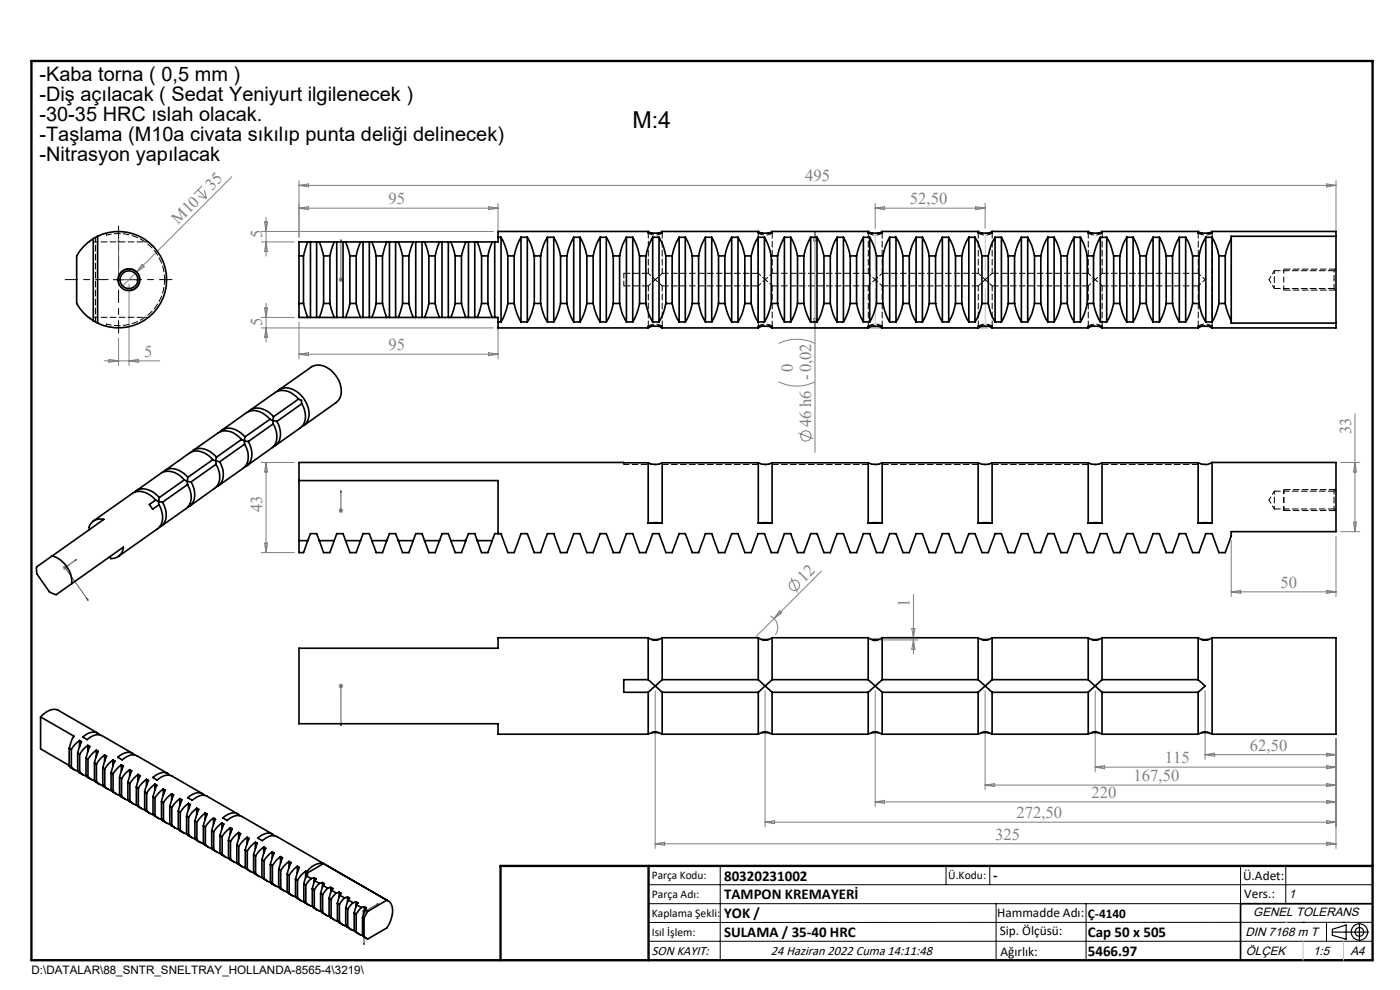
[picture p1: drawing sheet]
<svg xmlns="http://www.w3.org/2000/svg" width="297mm" height="210mm" viewBox="0 0 297 210" stroke-linecap="round" stroke-linejoin="round" font-family="sans-serif">
<g fill="none" stroke="#808080" stroke-width=".21">
<path d="M42.9 39.4l-1.8 1.8M49.2 37.5l-20.3 20.2M63.4 38.3v12M63.4 39.3l2-.3v.6zM63.4 39.3h220M281.4 39l2 .3-2 .3zM283.4 38.3v10.8M24.6 59.3h1M24.8 59l.7 .7M25.2 58.8v1M25.5 59l-.7 .7M28.9 57.7l-3.1 3.2"/>
<path d="M30.1 56.1l.5 .5-1.7 1.1zM42 40.3l1.8 1.7M42.1 41.7l1.7 .3M43.4 40.3l.4 1.7M55.4 49.1h49.3M55.4 51.3h7M56.1 47.1h.7l-.4 2zM56.4 46.1v8.2M56.4 51.3l.4 2h-.7zM63.4 44.2h42.3M63.4 44.2l2-.4v.7zM71.8 59.3h1"/>
<path d="M72 59l.7 .7M72.3 58.8v1M72.7 59l-.7 .7M103.6 43.8l2.1 .4-2.1 .3zM105.7 43.1v6.2M172.9 49.1v46.9M172.9 49.1l.3 2h-.6zM185.7 43.1v5.4M185.7 44.2h23.3M185.7 44.2l1.9-.4v.7zM207 43.8l2 .4-2 .3zM209 43.1v5.4"/>
<path d="M22.2 76.5h11.7M23.1 76.2l2.1 .3-2.1 .4zM25.2 71.7v5.8M27.4 60.3v17.2M27.4 76.5l2-.3v.7zM55.4 69.6h49.3M55.4 67.3h7M56.1 65.3h.7l-.4 2zM56.4 64.3v8.3M56.4 69.6l.4 1.9h-.7zM63.4 68.3v7.8M63.4 75.1h42.3"/>
<path d="M63.4 75.1l2-.3v.7zM103.6 74.8l2.1 .3-2.1 .4zM105.7 69.3v6.8M165.2 72.9a8.6 8.6 0 0 1 7.7 0M171.9 69.6h37.6M172.6 67.5h.6l-.3 2.1zM55.4 98.1h7M56.4 98.1l.4 2h-.7zM56.4 98.1v19.1M165.2 81a8.6 8.6 0 0 0 7.7 0M169.4 91.9l3.1 1.2M284.4 98.1h4"/>
<path d="M287.4 87.7v25.1M287.4 98.1l.4 2h-.7zM13.8 119.9v1M55.4 117.2h7M56.1 115.2h.7l-.4 2zM71.8 108.3h1M72 108l.7 .7M72.3 107.8v1M72.7 108l-.7 .7M261.2 114.7v11.8M283.4 113.8v12.7M284.4 112.8h4"/>
<path d="M287.1 110.8h.7l-.4 2zM13.3 120.4h1M13.4 120l.7 .7M14.1 120l-.7 .7M163.4 130.7a2.71 2.71 0 0 1 1.1 3.9M165.4 129.5l.4 .5-1.6 1.2zM167.9 122.6l1.3 3.1M174.3 121.1l-13.9 13.9M186.7 135.7h8.1M193.4 133.3h.7l-.3 2zM193.8 126.1v12.6M193.8 135.7l.3 2.1h-.7z"/>
<path d="M261.2 125.5h22.2M261.2 125.5l2-.3v.7zM281.4 125.2l2 .3-2 .4zM71.8 145.5h1M72 145.2l.7 .7M72.3 145v1M72.7 145.2l-.7 .7M139 146.5v33.5M162.3 146.5v28.9M185.7 146.5v24.6M209 146.5v21M232.3 146.5v17.3"/>
<path d="M255.7 146.5v14.6M281.4 159.8l2 .3-2 .3zM283.4 156.7v23.3M139 179h144.4M139 179l2-.4v.7zM162.3 174.4h121.1M162.3 174.4l2-.3v.6zM185.7 170.1l1.9-.3v.6zM185.7 170.1h97.7M209 166.5h74.4M209 166.5l2-.3v.7zM232.3 162.7h51.1"/>
<path d="M232.3 162.7l2-.3v.7zM255.7 160.1h27.7M255.7 160.1l2-.3v.6zM281.4 162.4l2 .3-2 .4zM281.4 166.2l2 .3-2 .4zM281.4 169.8l2 .3-2 .3zM281.4 174.1l2 .3-2 .3zM281.4 178.6l2 .4-2 .3zM76.7 193.4h1M76.9 193.1l.7 .7M77.2 192.9v1M77.6 193.1l-.7 .7"/>
<circle cx="170.9" cy="92.5" r="1.1"/>
<circle cx="168.5" cy="124.1" r="1.1"/>
</g>
<g fill="none" stroke="#000" stroke-width=".21">
<path d="M24 59.3h2.2M25.2 58.2v2.2M25.2 59.9a2.23 2.23 0 0 1 2-2.8 2.23 2.23 0 0 1 2.4 2.5 2.23 2.23 0 0 1-2.8 1.9M137.6 187.7h153.6M137.6 191.7h153.6M137.6 199.7h153.6M152.8 183.7v20M200.7 183.7v4M210 183.7v4M211.3 191.7v12M230.4 191.7v12M263.2 183.7v20"/>
<path d="M272.8 183.7v8M276.4 195.6h.1M281.4 195.6v4.1M285 195.6h.1M291.2 195.6l-153.6 .1"/>
</g>
<path d="M272.3 61.5v-4.4M272.3 108.3v-4.4" fill="none" stroke="#000" stroke-width=".21" stroke-dasharray="1.3 .6" stroke-dashoffset=".3" stroke-linecap="butt"/>
<path d="M272.3 108.3v-4.4" fill="none" stroke="#000" stroke-width=".25" stroke-dasharray="1.3 .6" stroke-dashoffset=".3" stroke-linecap="butt"/>
<g fill="none" stroke="#000" stroke-width=".25">
<path d="M282.6 197.7h7.8M282.6 197.1l3-.9v3l-3-.8zM288.4 195.8v3.8M106.2 203.7h185"/>
<circle cx="288.4" cy="197.7" r="1.74"/>
<circle cx="288.4" cy="197.7" r=".93"/>
</g>
<path d="M185.2 135.7h1M185.3 135.4l.7 .7M185.7 135.2v1M186 135.4l-.7 .7M272.8 195.6h.1" fill="none" stroke="#c0c0c0" stroke-width=".25"/>
<g fill="none" stroke="#00f" stroke-width=".21">
<path d="M25.2 50.9l.1 .4h-.3zM25.2 50.9v8.4h4.2M29 59.2l.4 .1-.4 .1zM72.3 59.2v.2zM72.3 50.9v.4v-.4M72.3 59.3h.1M72.3 50.9v8.4M15.9 118.8l.4-.1-.2 .2zM16.3 118.7l-2.5 1.7 4.9 6.9M72.3 104.1v.4v-.4M72.3 108.2v.2zM72.3 108.3h.1"/>
<path d="M72.3 104.1v4.2M18.4 127h.1l.2 .3zM72.3 145.4v.2zM72.3 154v-.4v.4M72.3 145.5h.1M72.3 145.5v8.5M79.9 191.8l.3-.1-.3 .3zM80.2 191.7l-3 1.7v7M77.2 200.1l.1-.1-.1 .4z"/>
</g>
<path d="M22.9 59.3h-9.1M25.2 57.1v-9.1M27.4 59.3h9.1M25.2 61.5v9.1" fill="none" stroke="#000" stroke-width=".21" stroke-dasharray="15.2 1.3 1.3 1.3" stroke-dashoffset="12.6"/>
<path d="M283.3 57.1h-11M272.3 61.5h11M272.3 108.3h11M283.3 103.9h-11" fill="none" stroke="#000" stroke-width=".21" stroke-dasharray="1.3 .6" stroke-dashoffset="-.1"/>
<path d="M272.3 61.5h.1M272.3 108.3h.1" fill="none" stroke="#000" stroke-width=".21" stroke-dasharray="1.3 .6"/>
<path d="M272.3 108.3h.1" fill="none" stroke="#000" stroke-width=".25" stroke-dasharray="1.3 .6"/>
<path d="M291.2 191.7h-28v12" fill="none" stroke="#000" stroke-width=".35"/>
<path d="M6.7 12.9h284.5v190.8h-284.5zM137.6 183.7v20M291.2 183.7h-185v20" fill="none" stroke="#000" stroke-width=".5"/>
<path d="M185.7 49.4v19.8M209 49.4v19.8" fill="none" stroke="#c0c0c0" stroke-width=".21" stroke-dasharray="15.2 1.3 1.3 1.3" stroke-dashoffset="7.3"/>
<path d="M276.4 199.7v4M285 199.7v4" fill="none" stroke="#c0c0c0" stroke-width=".21"/>
<g fill="#00f">
<path d="M72.3 59.2v.2zM72.3 50.9v.4z"/>
<path d="M72.3 104.1v.4zM72.3 108.2v.2zM79.9 191.8v.2l.3-.3zM77.2 200.1v.3l.1-.4zM15.9 118.8l.2 .1 .2-.2zM18.4 127l.3 .3-.2-.3zM72.3 145.4v.2zM72.3 153.6v.4z"/>
<path d="M29 59.2l.4 .1-.4 .1zM25.2 50.9l.1 .4h-.3z"/>
</g>
<g fill="none" stroke="#000" stroke-width=".35">
<path d="M19.8 50.6a10.1 10.1 0 0 0-3.5 3.7v10.1a10.1 10.1 0 0 0 3.5 3.6M19.8 50.6v17.4M20.7 50.1a10.2 10.2 0 0 1 14.6 9.2 10.2 10.2 0 0 1-14.6 9.2M20.7 50.1l-.9 .5M20.7 50.1v18.4M63.4 54.3h1M63.4 54.3v10.1M64.4 54.3v10.1M65.3 51.3l-.9 3M65.9 51.3v16M67.2 51.3v16M67.7 51.3l1 3"/>
<path d="M68.7 54.3h1.3M68.7 54.3v10.1M70 54.3v10.1M70.9 51.3l-.9 3M71.4 51.3v16M72.8 51.3v16M73.3 51.3l.9 3M74.2 54.3v10.1M74.2 54.3h1.4M75.6 54.3v10.1M76.5 51.3l-.9 3M77 51.3v16"/>
<path d="M78.4 51.3v16M78.9 51.3l.9 3M79.8 54.3h1.3M79.8 54.3v10.1M81.1 54.3v10.1M82.1 51.3l-1 3M82.6 51.3v16M83.9 51.3v16M84.5 51.3l.9 3M85.4 54.3h1.3M85.4 54.3v10.1M86.7 54.3v10.1"/>
<path d="M87.7 51.3l-1 3M88.2 51.3v16M89.5 51.3v16M90.1 51.3l.9 3M91 54.3h1.3M91 54.3v10.1M92.3 54.3v10.1M93.2 51.3l-.9 3M93.8 51.3v16M95.1 51.3v16M95.6 51.3l1 3M96.6 54.3h1.3"/>
<path d="M96.6 54.3v10.1M97.9 54.3v10.1M98.8 51.3l-.9 3M99.4 51.3v16M100.7 51.3v16M101.2 51.3l1 3M102.2 54.3h1.3M102.2 54.3v10.1M103.5 54.3v10.1M104.4 51.3l-.9 3M105 51.3v16M105.7 50.3v1h-42.3v3"/>
<path d="M105.7 50.3h.6M106.3 50.3a12.2 12.2 0 0 1 1.4 4M106.3 50.3v18M107.7 54.3h1.4M107.7 54.3v10.1M109.1 54.3v10.1M110.5 50.3a12.2 12.2 0 0 0-1.4 4M110.5 50.3h1.4M110.5 50.3v18M111.9 50.3a11.2 11.2 0 0 1 1.4 4M111.9 50.3v18M113.3 54.3h1.4"/>
<path d="M113.3 54.3v10.1M114.7 54.3v10.1M116.1 50.3a10.4 10.4 0 0 0-1.4 4M116.1 50.3h1.4M116.1 50.3v18M117.5 50.3a12.2 12.2 0 0 1 1.4 4M117.5 50.3v18M118.9 54.3h1.4M118.9 54.3v10.1M120.3 54.3v10.1M121.7 50.3a12.2 12.2 0 0 0-1.4 4M121.7 50.3h1.3"/>
<path d="M121.7 50.3v18M123 50.3a12.2 12.2 0 0 1 1.5 4M123 50.3v18M124.5 54.3h1.3M124.5 54.3v10.1M125.8 54.3v10.1M127.3 50.3a11.2 11.2 0 0 0-1.5 4M127.3 50.3h1.3M127.3 50.3v18M128.6 50.3a11.2 11.2 0 0 1 1.5 4M128.6 50.3v18M130.1 54.3h1.3"/>
<path d="M130.1 54.3v10.1M131.4 54.3v10.1M132.9 50.3a10.4 10.4 0 0 0-1.5 4M132.9 50.3h1.3M132.9 50.3v18M134.2 50.3a12.2 12.2 0 0 1 1.5 4M134.2 50.3v18M135.7 54.3h1.3M135.7 54.3v10.1M137 54.3v10.1M137.5 49.1l.8 .4M137.5 49.1h-31.8v1.2"/>
<path d="M137.5 49.1v.4h3v-.4M138.5 50.3a12.2 12.2 0 0 0-1.5 4M138.5 50.3h1.3M138.5 50.3v18M139.8 50.3a10.4 10.4 0 0 1 1.5 4M139.8 50.3v18M140.5 49.1l-.8 .4M140.5 49.1h20.4M141.3 54.3h1.3M141.3 54.3v10.1M142.6 54.3v10.1M144.1 50.3a11.2 11.2 0 0 0-1.5 4"/>
<path d="M144.1 50.3h1.3M144.1 50.3v18M145.4 50.3a11.2 11.2 0 0 1 1.5 4M145.4 50.3v18M146.9 54.3h1.3M146.9 54.3v10.1M148.2 54.3v10.1M149.6 50.3a10.4 10.4 0 0 0-1.4 4M149.6 50.3h1.4M149.6 50.3v18M151 50.3a12.2 12.2 0 0 1 1.4 4M151 50.3v18"/>
<path d="M152.4 54.3h1.4M152.4 54.3v10.1M153.8 54.3v10.1M155.2 50.3a12.2 12.2 0 0 0-1.4 4M155.2 50.3h1.4M155.2 50.3v18M156.6 50.3a10.4 10.4 0 0 1 1.4 4M156.6 50.3v18M158 54.3h1.3M158 54.3v10.1M159.3 54.3v10.1M160.8 50.3a11.2 11.2 0 0 0-1.5 4"/>
<path d="M160.8 50.3h1.4M160.8 50.3v18M160.9 49.1l.7 .4M160.9 49.1v.4h2.9v-.4M162.2 50.3a12.2 12.2 0 0 1 1.4 4M162.2 50.3v18M163.6 54.3h1.4M163.6 54.3v10.1M163.8 49.1l-.8 .4M163.8 49.1h20.4M165 54.3v10.1M166.4 50.3a12.2 12.2 0 0 0-1.4 4"/>
<path d="M166.4 50.3h1.3M166.4 50.3v18M167.7 50.3a12.2 12.2 0 0 1 1.5 4M167.7 50.3v18M169.2 54.3h1.3M169.2 54.3v10.1M170.5 54.3v10.1M172 50.3a12.2 12.2 0 0 0-1.5 4M172 50.3h1.3M172 50.3v18M173.3 50.3a11.2 11.2 0 0 1 1.5 4M173.3 50.3v18"/>
<path d="M174.8 54.3h1.3M174.8 54.3v10.1M176.1 54.3v10.1M177.6 50.3a10.4 10.4 0 0 0-1.5 4M177.6 50.3h1.3M177.6 50.3v18M178.9 50.3a12.2 12.2 0 0 1 1.5 4M178.9 50.3v18M180.4 54.3h1.3M180.4 54.3v10.1M181.7 54.3v10.1M183.2 50.3a12.2 12.2 0 0 0-1.5 4"/>
<path d="M183.2 50.3h1.3M183.2 50.3v18M184.2 49.1l.8 .4M184.2 49.1v.4h2.9v-.4M184.5 50.3a12.2 12.2 0 0 1 1.4 4M184.5 50.3v18M185.9 54.3h1.4M185.9 54.3v10.1M187.1 49.1l-.8 .4M187.1 49.1h20.4M187.3 54.3v10.1M188.7 50.3a12.2 12.2 0 0 0-1.4 4"/>
<path d="M188.7 50.3h1.4M188.7 50.3v18M190.1 50.3a11.2 11.2 0 0 1 1.5 4M190.1 50.3v18M191.6 54.3h1.3M191.6 54.3v10.1M192.9 54.3v10.1M194.3 50.3a10.4 10.4 0 0 0-1.4 4M194.3 50.3h1.4M194.3 50.3v18M195.7 50.3a12.2 12.2 0 0 1 1.4 4M195.7 50.3v18"/>
<path d="M197.1 54.3h1.4M197.1 54.3v10.1M198.5 54.3v10.1M199.9 50.3a12.2 12.2 0 0 0-1.4 4M199.9 50.3h1.4M199.9 50.3v18M201.3 50.3a10.4 10.4 0 0 1 1.4 4M201.3 50.3v18M202.7 54.3h1.3M202.7 54.3v10.1M204 54.3v10.1M205.5 50.3a11.2 11.2 0 0 0-1.5 4"/>
<path d="M205.5 50.3h1.3M205.5 50.3v18M206.8 50.3a11.2 11.2 0 0 1 1.5 4M206.8 50.3v18M207.5 49.1l.8 .4M207.5 49.1v.4h3v-.4M208.3 54.3h1.4M208.3 54.3v10.1M209.7 54.3v10.1M210.5 49.1l-.8 .4M210.5 49.1h20.4M211.1 50.3a10.4 10.4 0 0 0-1.4 4"/>
<path d="M211.1 50.3h1.3M211.1 50.3v18M212.4 50.3a12.2 12.2 0 0 1 1.5 4M212.4 50.3v18M213.9 54.3h1.3M213.9 54.3v10.1M215.2 54.3v10.1M216.7 50.3a12.2 12.2 0 0 0-1.5 4M216.7 50.3h1.3M216.7 50.3v18M218 50.3a10.4 10.4 0 0 1 1.5 4M218 50.3v18"/>
<path d="M219.5 54.3h1.3M219.5 54.3v10.1M220.8 54.3v10.1M222.3 50.3a11.2 11.2 0 0 0-1.5 4M222.3 50.3h1.3M222.3 50.3v18M223.6 50.3a12.2 12.2 0 0 1 1.5 4M223.6 50.3v18M225.1 54.3h1.3M225.1 54.3v10.1M226.4 54.3v10.1M227.9 50.3a12.2 12.2 0 0 0-1.5 4"/>
<path d="M227.9 50.3h1.3M227.9 50.3v18M229.2 50.3a12.2 12.2 0 0 1 1.4 4M229.2 50.3v18M230.6 54.3h1.4M230.6 54.3v10.1M230.9 49.1l.7 .4M230.9 49.1v.4h2.9v-.4M232 54.3v10.1M233.4 50.3a12.2 12.2 0 0 0-1.4 4M233.4 50.3h1.4M233.4 50.3v18"/>
<path d="M233.8 49.1l-.8 .4M233.8 49.1h20.4M234.8 50.3a11.2 11.2 0 0 1 1.5 4M234.8 50.3v18M236.3 54.3h1.3M236.3 54.3v10.1M237.6 54.3v10.1M239 50.3a11.2 11.2 0 0 0-1.4 4M239 50.3h1.4M239 50.3v18M240.4 50.3a12.2 12.2 0 0 1 1.4 4M240.4 50.3v18"/>
<path d="M241.8 54.3h1.4M241.8 54.3v10.1M243.2 54.3v10.1M244.6 50.3a12.2 12.2 0 0 0-1.4 4M244.6 50.3h1.4M244.6 50.3v18M246 50.3a12.2 12.2 0 0 1 1.4 4M246 50.3v18M247.4 54.3h1.3M247.4 54.3v10.1M248.7 54.3v10.1M250.2 50.3a12.2 12.2 0 0 0-1.5 4"/>
<path d="M250.2 50.3h1.3M250.2 50.3v18M251.5 50.3a11.2 11.2 0 0 1 1.5 4M251.5 50.3v18M253 54.3h1.4M253 54.3v10.1M254.2 49.1l.8 .4M254.2 49.1v.4h2.9v-.4M254.4 54.3v10.1M255.8 50.3a10.4 10.4 0 0 0-1.4 4M255.8 50.3h1.3M255.8 50.3v18"/>
<path d="M257.1 49.1l-.7 .4M257.1 49.1h26.3v1M257.1 50.3a12.2 12.2 0 0 1 1.5 4M257.1 50.3v18M258.6 54.3h1.3M258.6 54.3v10.1M259.9 54.3v10.1M261.2 50.6l-.7 1.6-.6 2.1M261.2 50.6v17.4M283.4 50.1h-22.2v.5M283.4 50.1v18.4M19.8 68l.9 .5"/>
<path d="M63.4 64.4v2.9h42.3v1M63.4 64.4h1M64.4 64.4l.9 2.9M68.7 64.4l-1 2.9M68.7 64.4h1.3M70 64.4l.9 2.9M74.2 64.4l-.9 2.9M74.2 64.4h1.4M75.6 64.4l.9 2.9M79.8 64.4l-.9 2.9M79.8 64.4h1.3M81.1 64.4l1 2.9"/>
<path d="M85.4 64.4l-.9 2.9M85.4 64.4h1.3M86.7 64.4l1 2.9M91 64.4l-.9 2.9M91 64.4h1.3M92.3 64.4l.9 2.9M96.6 64.4l-1 2.9M96.6 64.4h1.3M97.9 64.4l.9 2.9M102.2 64.4l-1 2.9M102.2 64.4h1.3M103.5 64.4l.9 2.9"/>
<path d="M105.7 68.3v1.3h31.8M105.7 68.3h.6M107.7 64.4a11.6 11.6 0 0 1-1.4 3.9M107.7 64.4h1.4M109.1 64.4a11.6 11.6 0 0 0 1.4 3.9M110.5 68.3h1.4M113.3 64.4a10.6 10.6 0 0 1-1.4 3.9M113.3 64.4h1.4M114.7 64.4a9.9 9.9 0 0 0 1.4 3.9M116.1 68.3h1.4M118.9 64.4a11.6 11.6 0 0 1-1.4 3.9M118.9 64.4h1.4"/>
<path d="M120.3 64.4a11.6 11.6 0 0 0 1.4 3.9M121.7 68.3h1.3M124.5 64.4a11.6 11.6 0 0 1-1.5 3.9M124.5 64.4h1.3M125.8 64.4a10.6 10.6 0 0 0 1.5 3.9M127.3 68.3h1.3M130.1 64.4a10.6 10.6 0 0 1-1.5 3.9M130.1 64.4h1.3M131.4 64.4a9.9 9.9 0 0 0 1.5 3.9M132.9 68.3h1.3M135.7 64.4a11.6 11.6 0 0 1-1.5 3.9M135.7 64.4h1.3"/>
<path d="M137 64.4a11.6 11.6 0 0 0 1.5 3.9M137.5 69.6v-.4h3v.4M138.3 69.2l-.8 .4M138.5 68.3h1.3M139.7 69.2l.8 .4M140.5 69.6h20.4M141.3 64.4a9.9 9.9 0 0 1-1.5 3.9M141.3 64.4h1.3M142.6 64.4a10.6 10.6 0 0 0 1.5 3.9M144.1 68.3h1.3M146.9 64.4a10.6 10.6 0 0 1-1.5 3.9M146.9 64.4h1.3"/>
<path d="M148.2 64.4a9.9 9.9 0 0 0 1.4 3.9M149.6 68.3h1.4M152.4 64.4a11.6 11.6 0 0 1-1.4 3.9M152.4 64.4h1.4M153.8 64.4a11.6 11.6 0 0 0 1.4 3.9M155.2 68.3h1.4M158 64.4a9.9 9.9 0 0 1-1.4 3.9M158 64.4h1.3M159.3 64.4a10.6 10.6 0 0 0 1.5 3.9M160.8 68.3h1.4M160.9 69.6v-.4h2.9v.4M161.6 69.2l-.7 .4"/>
<path d="M163 69.2l.8 .4M163.6 64.4a11.6 11.6 0 0 1-1.4 3.9M163.6 64.4h1.4M163.8 69.6h20.4M165 64.4a11.6 11.6 0 0 0 1.4 3.9M166.4 68.3h1.3M169.2 64.4a11.6 11.6 0 0 1-1.5 3.9M169.2 64.4h1.3M170.5 64.4a11.6 11.6 0 0 0 1.5 3.9M172 68.3h1.3M174.8 64.4a10.6 10.6 0 0 1-1.5 3.9M174.8 64.4h1.3"/>
<path d="M176.1 64.4a9.9 9.9 0 0 0 1.5 3.9M177.6 68.3h1.3M180.4 64.4a11.6 11.6 0 0 1-1.5 3.9M180.4 64.4h1.3M181.7 64.4a11.6 11.6 0 0 0 1.5 3.9M183.2 68.3h1.3M184.2 69.6v-.4h2.9v.4M185 69.2l-.8 .4M185.9 64.4a11.6 11.6 0 0 1-1.4 3.9M185.9 64.4h1.4M186.3 69.2l.8 .4M187.1 69.6h20.4"/>
<path d="M187.3 64.4a11.6 11.6 0 0 0 1.4 3.9M188.7 68.3h1.4M191.6 64.4a10.6 10.6 0 0 1-1.5 3.9M191.6 64.4h1.3M192.9 64.4a9.9 9.9 0 0 0 1.4 3.9M194.3 68.3h1.4M197.1 64.4a11.6 11.6 0 0 1-1.4 3.9M197.1 64.4h1.4M198.5 64.4a11.6 11.6 0 0 0 1.4 3.9M199.9 68.3h1.4M202.7 64.4a9.9 9.9 0 0 1-1.4 3.9M202.7 64.4h1.3"/>
<path d="M204 64.4a10.6 10.6 0 0 0 1.5 3.9M205.5 68.3h1.3M207.5 69.6v-.4h3v.4M208.3 69.2l-.8 .4M208.3 64.4a10.6 10.6 0 0 1-1.5 3.9M208.3 64.4h1.4M209.7 64.4a9.9 9.9 0 0 0 1.4 3.9M209.7 69.2l.8 .4M210.5 69.6h20.4M211.1 68.3h1.3M213.9 64.4a11.6 11.6 0 0 1-1.5 3.9M213.9 64.4h1.3"/>
<path d="M215.2 64.4a11.6 11.6 0 0 0 1.5 3.9M216.7 68.3h1.3M219.5 64.4a9.9 9.9 0 0 1-1.5 3.9M219.5 64.4h1.3M220.8 64.4a10.6 10.6 0 0 0 1.5 3.9M222.3 68.3h1.3M225.1 64.4a11.6 11.6 0 0 1-1.5 3.9M225.1 64.4h1.3M226.4 64.4a11.6 11.6 0 0 0 1.5 3.9M227.9 68.3h1.3M230.6 64.4a11.6 11.6 0 0 1-1.4 3.9M230.6 64.4h1.4"/>
<path d="M230.9 69.6v-.4h2.9v.4M231.6 69.2l-.7 .4M232 64.4a11.6 11.6 0 0 0 1.4 3.9M233 69.2l.8 .4M233.4 68.3h1.4M233.8 69.6h20.4M236.3 64.4a10.6 10.6 0 0 1-1.5 3.9M236.3 64.4h1.3M237.6 64.4a10.6 10.6 0 0 0 1.4 3.9M239 68.3h1.4M241.8 64.4a11.6 11.6 0 0 1-1.4 3.9M241.8 64.4h1.4"/>
<path d="M243.2 64.4a11.6 11.6 0 0 0 1.4 3.9M244.6 68.3h1.4M247.4 64.4a11.6 11.6 0 0 1-1.4 3.9M247.4 64.4h1.3M248.7 64.4a11.6 11.6 0 0 0 1.5 3.9M250.2 68.3h1.3M253 64.4a10.6 10.6 0 0 1-1.5 3.9M253 64.4h1.4M254.2 69.6v-.4h2.9v.4M254.4 64.4a9.9 9.9 0 0 0 1.4 3.9M255 69.2l-.8 .4M255.8 68.3h1.3"/>
<path d="M256.4 69.2l.7 .4M258.6 64.4a11.6 11.6 0 0 1-1.5 3.9M258.6 64.4h1.3M259.9 64.4l.6 2 .7 1.6M261.2 68v.5h22.2M283.4 68.5v1.1h-26.3M40.6 95.9a3.2 3.2 0 0 1 4.4 .3l.9 .8M45.2 97.5a4 4 0 0 0-5-1.4l-5.3 3.8M45.2 97.5l.6 .3M45.2 97.5l-5.3 3.7M45.8 97.8v.7M45.8 97.8l.8 .2"/>
<path d="M45.8 98.5a3.9 3.9 0 0 1-.3 5.1l-5.3 3.8M45.8 98.5l-5.3 3.7M45.9 97l-.1 .8M46.6 98a4 4 0 0 1-.3 5.1l-.4 .2M46.7 91.6a3 3 0 0 1 4-.1l1.3 1.2M51.2 93.2a3.9 3.9 0 0 0-4.9-1.4l-5.3 3.8M51.2 93.2l.7 .3M51.2 93.2l-5.3 3.8M51.9 93.5v.7M51.9 93.5l.8 .2M51.9 94.2a4 4 0 0 1-.3 5.1l-5.3 3.8M51.9 94.2l-5.3 3.8"/>
<path d="M52 92.7l-.1 .8M52.7 93.7a4 4 0 0 1-.3 5.1l-.5 .2M52.7 87.3a3.1 3.1 0 0 1 4-.1l1.3 1.2M57.3 88.9a4 4 0 0 0-5-1.4l-5.3 3.8M57.3 88.9l.6 .3M57.3 88.9l-5.3 3.8M57.9 89.2l.1 .7M57.9 89.2l.8 .2M58 89.9a3.9 3.9 0 0 1-.4 5.1l-5.2 3.8M58 89.9l-5.3 3.8M58 88.4l-.1 .8M58.7 89.4a4 4 0 0 1-.3 5.1l-.4 .2"/>
<path d="M58.8 83a3.6 3.6 0 0 1 5.1 .9 4.9 4.9 0 0 1 1.1 5.8l-.9 .7M59.2 82.7l6.8-4.8a3.6 3.6 0 0 1 4.6 1 5.2 5.2 0 0 1 1.4 5.7l-.7 .8-6.8 4.8M63.3 84.7a3.9 3.9 0 0 0-4.9-1.5l-5.3 3.8M63.3 84.7l.7 .2v.7M63.3 84.7l-5.3 3.7M64 85.6a4 4 0 0 1-.3 5.2l-5.3 3.7M64 85.6l-5.3 3.8M137.5 98.2v12.8M137.5 98.2a3.3 3.3 0 0 0 3 0M137.5 98.2l-74.1-.1v3.8M140.5 98.2v12.8M140.5 98.2h20.4"/>
<path d="M160.9 98.2v12.8M160.9 98.2a3.2 3.2 0 0 0 2.9 0M163.8 98.2v12.8M163.8 98.2h20.4M184.2 98.2v12.8M184.2 98.2a3.3 3.3 0 0 0 2.9 0M187.1 98.2v12.8M187.1 98.2h20.4M207.5 98.2v12.8M207.5 98.2a3.3 3.3 0 0 0 3 0M210.5 98.2v12.8M210.5 98.2h20.4"/>
<path d="M230.9 98.2v12.8M230.9 98.2l.7 .3h.7l1.5-.3M233.8 98.2v12.8M233.8 98.2h20.4M254.2 98.2v12.8M257.1 98.1l-.3 .2a2.68 2.68 0 0 1-2.6-.1M257.1 98.1v12.9M257.1 98.1h26.3v14.7h-22.2v.9l-1.3 3.5h-1.3l-1.5-4h-1.3l-1.4 4h-1.4l-1.5-4h-1.3l-1.5 4h-1.3l-1.4-4h-1.4l-1.4 4h-1.4l-1.4-4h-1.4l-1.4 4h-1.3l-1.5-4h-1.4l-1.4 4h-1.4l-1.4-4h-1.3l-1.5 4h-1.3l-1.5-4h-1.3l-1.5 4h-1.3l-1.5-4h-1.3l-1.5 4h-1.3l-1.5-4h-1.3l-1.4 4h-1.4l-1.5-4h-1.3l-1.5 4h-1.3l-1.4-4h-1.4l-1.4 4h-1.4l-1.4-4h-1.4l-1.4 4h-1.3l-1.5-4h-1.4l-1.4 4h-1.4l-1.4-4h-1.3l-1.5 4h-1.3l-1.5-4h-1.3l-1.5 4h-1.3l-1.5-4h-1.3l-1.5 4h-1.3l-1.5-4h-1.3l-1.4 4h-1.4l-1.4-4h-1.4l-1.5 4h-1.3l-1.4-4h-1.4l-1.4 4h-1.4l-1.4-4h-1.4l-1.4 4h-1.3l-1.5-4h-1.3l-1.5 4h-1.3l-1.5-4h-1.3l-1.5 4h-1.3l-1.5-4h-1.3l-1.5 4h-1.3l-1.5-4h-1.3l-1.5 4h-1.3l-1.5-4h-1.3l-1.4 4h-1.4l-1.4-4h-1.4l-1.4 4h-1.4l-1.4-4h-1.4l-1.4 4h-1.4l-1.4-4h-1.3l-.6 1.5M11.1 117.9l-3.3 2.4-.1 .2 .2 1.3 2.6 3.7 1.4 .6 3.3-2.3M11.1 117.9a5.8 5.8 0 0 1 4.1 5.9M19 112.1v.2M19.1 112.2l-.2-.3a2.48 2.48 0 0 1 3.1-1.7l-10.9 7.7"/>
<path d="M23.2 118.2h.2M23.3 118.1l.2 .4a2.48 2.48 0 0 0 2.7-2.4l-11 7.7M28.5 104.4a3 3 0 0 1 4 0l1.3 1.1M33 106.1a4 4 0 0 0-4.9-1.4l-8.3 5.8M33 106.1l-1.3 .9 .6 .9 .1 .1 1.3-.9M33 106.1l.7 .3M33.7 106.4v.7M33.7 106.4l.8 .1M33.7 107.1a3.9 3.9 0 0 1-.3 5.1l-8.3 5.8M33.8 105.5l-.1 .9M34.5 106.5a4 4 0 0 1-.4 5.1l-.3 .3M34.6 100.1a3.3 3.3 0 0 1 4.4 .3l.9 .8"/>
<path d="M39.1 101.8a3.9 3.9 0 0 0-5-1.4l-5.2 3.7M39.1 101.8l.6 .3M39.1 101.8l-5.3 3.7M39.7 102.1l.1 .7M39.7 102.1l.8 .1M39.8 102.8a3.9 3.9 0 0 1-.4 5.1l-5.3 3.7M39.8 102.8l-5.3 3.7M39.9 101.2l-.2 .9M40.5 102.2a4 4 0 0 1-.3 5.2l-.4 .2M63.4 101.9h42.3v11.3M63.4 114.7v2.5h1l.9-2.5M63.4 101.9v12.8"/>
<path d="M63.4 114.7h1.9M65.3 114.7l.6-1.5h1.3l.5 1.5M67.7 114.7l1 2.5h1.3l.9-2.5M67.7 114.7h3.2M70.9 114.7l.5-1.5h1.4l.5 1.5M73.3 114.7l.9 2.5h1.4l.9-2.5M73.3 114.7h3.2M76.5 114.7l.5-1.5h1.4l.5 1.5M78.9 114.7l.9 2.5h1.3l1-2.5M78.9 114.7h3.2M82.1 114.7l.5-1.5h1.3l.6 1.5M84.5 114.7l.9 2.5h1.3l1-2.5"/>
<path d="M84.5 114.7h3.2M87.7 114.7l.5-1.5h1.3l.6 1.5M90.1 114.7l.9 2.5h1.3l.9-2.5M90.1 114.7h3.1M93.2 114.7l.6-1.5h1.3l.5 1.5M95.6 114.7l1 2.5h1.3l.9-2.5M95.6 114.7h3.2M98.8 114.7l.6-1.5h1.3l.5 1.5M101.2 114.7l1 2.5h1.3l.9-2.5M101.2 114.7h3.2M137.5 111h3M160.9 111h2.9"/>
<path d="M184.2 111h2.9M207.5 111h3M230.9 111h2.9M254.2 111h2.9M137.5 135.3a2.62 2.62 0 0 0 3 0M137.5 135.3v8.9M137.5 135.3h-31.8v2.2h-42.3v16h42.3v2.2h31.8M138.3 135.7h1.4M140.5 135.3v8.9M140.5 135.3h20.4M160.9 135.3a2.57 2.57 0 0 0 2.9 0M160.9 135.3v8.9"/>
<path d="M161.6 135.7h1.4M163.8 135.3v8.9M163.8 135.3h20.4M184.2 135.3a2.62 2.62 0 0 0 2.9 0M184.2 135.3v8.9M185 135.7h1.3M187.1 135.3v8.9M187.1 135.3h20.4M207.5 135.3a2.62 2.62 0 0 0 3 0M207.5 135.3v8.9M208.3 135.7h1.4M210.5 135.3v8.9"/>
<path d="M210.5 135.3h20.4M230.9 135.3a2.57 2.57 0 0 0 2.9 0M230.9 135.3v8.9M231.6 135.7h1.4M233.8 135.3v8.9M233.8 135.3h20.4M254.2 135.3a2.62 2.62 0 0 0 2.9 0M254.2 135.3v8.9M255 135.7h1.4M257.1 135.3v20.4M257.1 135.3h26.3v20.4h-26.3M8.6 152.1l7.1 4.1-.1 .1a3.1 3.1 0 0 0-.7 1.9l-.2 .5"/>
<path d="M8.6 152.1a3.7 3.7 0 0 1 3.5-1.5l8.6 4.9M8.6 152.1v6.7l6.1 3.6M14.7 158.7l.4 .3M14.7 158.7v3.7M15.1 159v3.7M16.5 159.8l.4 .2M16.5 159.8v3.7M16.9 157.1l.4 .2-.8 2.5M16.9 157.1l-1 .9-.8 1M16.9 157.1v1.3M18.6 158.1l.4 .3-.8 2.4M18.6 158.1l-1 .9-.7 1"/>
<path d="M18.6 158.1v1.3M20.4 159.1l.4 .3-.8 2.4M20.4 159.1l-1 .9-.7 1M20.4 159.1v1.4M21.1 155.8a2.51 2.51 0 0 0-3.5 .5l.9 .6a2.82 2.82 0 0 1 3.2-.8l6.4 3.7M137.5 155.7a2.62 2.62 0 0 1 3 0M137.5 144.2l1.5 1.3M137.5 146.9v8.8M137.5 144.2h-5.2v2.7h5.2M138.3 155.4h1.4M139 145.5l-1.5 1.4M139 145.5l1.5 1.4"/>
<path d="M140.5 144.2l-1.5 1.3M140.5 146.9v8.8M140.5 155.7h20.4M140.5 146.9h20.4M140.5 144.2h20.4M160.9 155.7a2.57 2.57 0 0 1 2.9 0M160.9 144.2l1.4 1.3M160.9 146.9v8.8M161.6 155.4h1.4M162.3 145.5l1.5 1.4M162.3 145.5l-1.4 1.4M163.8 144.2l-1.5 1.3"/>
<path d="M163.8 146.9v8.8M163.8 155.7h20.4M163.8 146.9h20.4M163.8 144.2h20.4M184.2 155.7a2.62 2.62 0 0 1 2.9 0M184.2 144.2l1.5 1.3M184.2 146.9v8.8M185 155.4h1.3M185.7 145.5l-1.5 1.4M185.7 145.5l1.4 1.4M187.1 144.2l-1.4 1.3M187.1 146.9v8.8"/>
<path d="M187.1 155.7h20.4M187.1 146.9h20.4M187.1 144.2h20.4M207.5 155.7a2.62 2.62 0 0 1 3 0M207.5 144.2l1.5 1.3M207.5 146.9v8.8M208.3 155.4h1.4M209 145.5l-1.5 1.4M209 145.5l1.5 1.4M210.5 144.2l-1.5 1.3M210.5 146.9v8.8M210.5 155.7h20.4"/>
<path d="M210.5 146.9h20.4M210.5 144.2h20.4M230.9 155.7a2.57 2.57 0 0 1 2.9 0M230.9 144.2l1.4 1.3M230.9 146.9v8.8M231.6 155.4h1.4M232.3 145.5l1.5 1.4M232.3 145.5l-1.4 1.4M233.8 144.2l-1.5 1.3M233.8 146.9v8.8M233.8 155.7h20.4M233.8 146.9h20.4"/>
<path d="M233.8 144.2h20.4M254.2 155.7a2.62 2.62 0 0 1 2.9 0M254.2 146.9v8.8M254.2 144.2l1.5 1.3-1.5 1.4M255 155.4h1.4M14.7 162.4l.3 .4 .8 .5M14.7 162.4l.4 .3M15.1 162.7l.8 .6 .6 .3M16.5 163.5l.3 .4 .8 .5M16.5 163.5l.4 .3M16.9 163.8l.7 .6 .7 .2M16.9 160v3.8"/>
<path d="M18.2 164.5l.4 .4 .8 .5M18.2 160.8l.5 .2M18.2 164.5l.5 .3M18.2 160.8v3.7M18.7 164.8l.7 .6 .7 .3M18.7 161v3.8M20 165.6l.4 .3 .8 .5M20 161.8l.5 .3M20 165.6l.5 .2M20 161.8v3.8M20.5 165.8l.7 .6 .7 .3M20.5 162.1v3.7"/>
<path d="M21.8 166.6l.4 .4 .8 .4M21.8 162.9l.4 .2M21.8 166.6l.4 .2M21.8 162.9v3.7M22.2 160.2l.4 .2-.8 2.5M22.2 160.2l-1 .8-.7 1.1M22.2 160.2v1.3M22.2 166.8l.8 .6 .6 .3M22.2 163.1v3.7M23.6 167.6l.3 .4 .8 .4M23.6 163.9l.4 .2M23.6 167.6l.4 .2"/>
<path d="M23.6 163.9v3.7M24 161.2l.4 .2-.8 2.5M24 161.2l-1 .9-.8 1M24 161.2v1.3M24 167.8l.8 .7 .6 .2M24 164.1v3.7M25.4 168.6l.3 .4 .8 .5M25.4 164.9l.4 .3M25.4 168.6l.4 .3M25.4 164.9v3.7M25.8 162.2l.4 .3-.8 2.4M25.8 162.2l-1 .9-.8 1"/>
<path d="M25.8 162.2v1.3M25.8 168.9l.7 .6 .7 .3M25.8 165.2v3.7M27.1 169.6l.4 .4 .8 .5M27.1 165.9l.5 .3M27.1 169.6l.5 .3M27.1 165.9v3.7M27.5 163.3l.4 .2-.8 2.4M27.5 163.3l-1 .8-.7 1.1M27.5 163.3v1.3M27.6 169.9l.7 .6 .7 .3M27.6 166.2v3.7"/>
<path d="M28.5 160.2a2.17 2.17 0 0 0-3.1 .1l-.4 .3 .9 .6a2.78 2.78 0 0 1 3.2-.9l6.5 3.8M28.9 170.7l.3 .4 .9 .4M28.9 167l.5 .2M28.9 170.7l.5 .2M28.9 167v3.7M29.3 164.3l.4 .2-.8 2.5M29.3 164.3l-1 .9-.7 1M29.3 164.3v1.3M29.4 170.9l.7 .6 .7 .3M29.4 167.2v3.7M30.7 171.7l.1 .2 1 .6M30.7 168l.4 .2"/>
<path d="M30.7 171.7l.4 .2M30.7 168v3.7M31.1 165.3l.4 .3-.8 2.4M31.1 165.3l-1 .9-.7 1M31.1 165.3v1.3M31.1 171.9l.8 .7 .6 .3M31.1 168.2v3.7M32.5 172.7l1.1 .9M32.5 169l.4 .3M32.5 172.7l.4 .3M32.5 169v3.7M32.8 166.3l.5 .3-.8 2.4"/>
<path d="M32.8 166.3l-.9 .9-.8 1M32.8 166.3v1.4M32.9 173l.8 .6 .6 .3M32.9 169.3v3.7M34.3 173.7l.3 .4 .8 .5M34.3 170l.4 .3M34.3 173.7l.4 .3M34.3 170v3.7M34.6 167.3l.5 .3-.8 2.4M34.6 167.3l-.9 .9-.8 1.1M34.6 167.3v1.4M34.7 174l.7 .6 .7 .3"/>
<path d="M34.7 170.3v3.7M36 164.4a1.99 1.99 0 0 0-2.7-.1l-.9 .6 .9 .6a2.82 2.82 0 0 1 3.2-.9l6.5 3.8M36 174.8l1.2 .8M36 171.1l.4 .2M36 174.8l.4 .2M36 171.1v3.7M36.4 168.4l.4 .2-.8 2.5M36.4 168.4l-1 .9-.7 1M36.4 168.4v1.3M36.4 175l.8 .6 .7 .3M36.4 171.3v3.7M37.8 175.8l.3 .4 .8 .5"/>
<path d="M37.8 172.1l.4 .2M37.8 175.8l.4 .3M37.8 172.1v3.7M38.2 169.4l.4 .2-.8 2.5M38.2 169.4l-1 .9-.8 1M38.2 169.4v1.3M38.2 176.1l.8 .6 .7 .2M38.2 172.3v3.8M39.6 176.8l.3 .4 .8 .5M39.6 173.1l.4 .3M39.6 176.8l.4 .3M39.6 173.1v3.7"/>
<path d="M40 170.4l.4 .3-.8 2.4M40 170.4l-1 .9-.8 1M40 170.4v1.4M40 177.1l.7 .6 .7 .3M40 173.4v3.7M41.3 177.9l.4 .4 .8 .4M41.3 174.2l.5 .2M41.3 177.9l.5 .2M41.3 174.2v3.7M41.7 171.4l.5 .3-.9 2.5M41.7 171.4l-1 .9-.7 1.1M41.7 171.4v1.4"/>
<path d="M41.8 178.1l.3 .4 1.1 .5M41.8 174.4v3.7M43.1 178.9l.4 .4 .8 .4M43.1 175.2l.5 .2M43.1 178.9l.5 .2M43.1 175.2v3.7M43.4 168.7a2.17 2.17 0 0 0-3.1 .2l-.5 .3 1 .5a2.78 2.78 0 0 1 3.1-.8l6.5 3.7M43.5 172.5l.5 .2-.9 2.5M43.5 172.5l-1 .9-.7 1M43.5 172.5v1.3M43.6 179.1l.7 .7 .7 .2M43.6 175.4v3.7"/>
<path d="M44.9 179.9l.4 .4 .8 .5M44.9 176.2l.4 .3M44.9 179.9l.4 .3M44.9 176.2v3.7M45.3 173.5l.4 .3-.8 2.4M45.3 173.5l-1 .9-.7 1M45.3 173.5v1.3M45.3 176.5v3.7M46.7 177.2l.4 .3M46.7 177.2v3.7M47.1 174.5l.4 .3-.8 2.4M47.1 174.5l-1 .9-.8 1.1"/>
<path d="M47.1 174.5v1.4M47.1 177.5v3.7M48.5 178.3l.4 .2M48.5 178.3v3.7M48.9 175.6l.4 .2-.8 2.5M48.9 175.6l-1 .9-.8 1M48.9 175.6v1.3M48.9 178.5v3.7M50.2 179.3l.5 .2M50.2 179.3v3.7M50.6 176.6l.4 .2-.8 2.5M50.6 176.6l-1 .9-.7 1"/>
<path d="M50.6 176.6v1.3M50.7 179.5v3.7M50.8 173a1.99 1.99 0 0 0-2.7-.1l-.8 .6 .9 .6a2.78 2.78 0 0 1 3.1-.9l6.5 3.7M52.4 177.6l.4 .3-.8 2.4M52.4 177.6l-1 .9-.7 1M52.4 177.6v1.4M54.2 178.6l.4 .3-.8 2.4M54.2 178.6l-1 .9-.7 1M54.2 178.6v1.4M56 179.7l.4 .2-.8 2.4M56 179.7l-1 .8-.8 1.1M56 179.7v1.3"/>
<path d="M58.2 177.3a2.17 2.17 0 0 0-3.1 .1l-.4 .4 .9 .5a2.75 2.75 0 0 1 3.2-.8l23.5 13.6M45.3 180.2l.8 .6 .6 .3M46.7 180.9l.3 .4 .8 .5M46.7 180.9l.4 .3M47.1 181.2l.8 .6 .6 .3M48.5 182l.3 .3 .8 .5M48.5 182l.4 .2M48.9 182.2l.7 .6 .7 .3M50.2 183l.4 .4 .8 .4M50.2 183l.5 .2M50.7 183.2l.7 .7 .7 .2M52 184l.4 .4 .8 .5"/>
<path d="M52 180.3l.5 .2M52 184l.5 .2M52 180.3v3.7M52.5 184.2l.7 .7 .7 .3M52.5 180.5v3.7M53.8 185l1.2 .9M53.8 181.3l.4 .3M53.8 185l.4 .3M53.8 181.3v3.7M54.2 185.3l.8 .6 .6 .3M54.2 181.6v3.7M55.6 186.1l1.1 .8"/>
<path d="M55.6 182.3l.4 .3M55.6 186.1l.4 .2M55.6 182.3v3.8M56 186.3l.8 .6 .6 .3M56 182.6v3.7M57.4 187.1l.3 .4 .8 .5M57.4 183.4l.4 .2M57.4 187.1l.4 .3M57.4 183.4v3.7M57.7 180.7l.5 .2-.8 2.5M57.7 180.7l-.9 .9-.8 1M57.7 180.7v1.3"/>
<path d="M57.8 187.4l.7 .6 .7 .2M57.8 183.6v3.8M59.1 188.1l.4 .4 .8 .5M59.1 184.4l.4 .3M59.1 188.1l.4 .3M59.1 184.4v3.7M59.5 181.7l.4 .3-.8 2.4M59.5 181.7l-1 .9-.7 1M59.5 181.7v1.3M59.5 188.4l.8 .6 .7 .3M59.5 184.7v3.7M60.9 189.2l.3 .3 .9 .5"/>
<path d="M60.9 185.4l.4 .3M60.9 189.2l.4 .2M60.9 185.4v3.8M61.3 182.7l.4 .3-.8 2.4M61.3 182.7l-1 .9-.8 1.1M61.3 182.7v1.4M61.3 189.4l.4 .4 1.1 .5M61.3 185.7v3.7M62.7 190.2l.3 .4 .9 .4M62.7 186.5l.4 .2M62.7 190.2l.4 .2M62.7 186.5v3.7"/>
<path d="M63.1 183.8l.4 .2-.8 2.5M63.1 183.8l-1 .9-.8 1M63.1 183.8v1.3M63.1 190.4l.8 .7 .6 .2M63.1 186.7v3.7M64.5 191.2l.3 .4 .8 .4M64.5 187.5l.4 .2M64.5 191.2l.4 .2M64.5 187.5v3.7M64.8 184.8l-.9 .9-.8 1M64.8 184.8l.3 .1M64.8 184.8v1.3"/>
<path d="M64.9 191.4a1.72 1.72 0 0 0 1.4 .7M64.9 187.7v3.7M65 185.8l-.5 1.7M65 185.8l1 .6M65.1 184.9a3.8 3.8 0 0 1 3.5-1.7l-3.5 2.1M65.1 185.3l.2 .1-.3 .4M65.1 184.9v.4M66 186.4l-1.1 1.3M66.3 192.2l.3 .4 .8 .5M66.3 192.2l.4 .3M66.3 188.5l.4 .3M66.3 188.5v3.7"/>
<path d="M66.6 186.2l.5 .2-.4 .4M66.6 186.2l-.6 .2M66.6 186.2v.9M66.7 192.5a1.53 1.53 0 0 0 1.3 .7M66.7 188.8v3.7M66.7 186.8l-.4 1.7M66.7 186.8l1.1 .6M67.8 187.4l-1.1 1.4M68 193.2l.3 .4 .9 .5M68 193.2l.4 .3M68 189.5l.4 .3M68 189.5v3.7"/>
<path d="M68.4 187.2l.4 .3-.3 .3M68.4 187.2l-.6 .2M68.4 187.2v1M68.4 193.5a1.54 1.54 0 0 0 1.4 .7M68.4 189.8v3.7M68.5 187.8l-.5 1.7M68.5 187.8l1 .6M69.5 188.4l-1.1 1.4M69.8 194.3l.3 .4 .8 .4M69.8 194.3l.4 .2M69.8 190.6l.4 .2M69.8 190.6v3.7"/>
<path d="M70.2 188.2l.4 .3-.3 .3M70.2 188.2l-.7 .2M70.2 188.2v1M70.2 194.5a1.53 1.53 0 0 0 1.4 .8M70.2 190.8v3.7M70.3 188.8l-.5 1.8M70.3 188.8l1 .6M71.3 189.4l-1.1 1.4M71.6 195.3l.3 .4 .8 .5M71.6 191.6l.4 .2M71.6 195.3l.4 .2M71.6 191.6v3.7"/>
<path d="M72 189.3l.4 .2-.3 .4M72 189.3l-.7 .1M72 189.3v.9M72 195.5a1.53 1.53 0 0 0 1.3 .8M72 191.8v3.7M72.1 189.9l-.5 1.7M72.1 189.9l1 .6M73.1 190.5l-1.1 1.3M73.3 196.3l.4 .4 .8 .5M73.3 192.6l.5 .3M73.3 196.3l.5 .3M73.3 192.6v3.7"/>
<path d="M73.7 190.3l.5 .2-.3 .4M73.7 190.3l-.6 .2M73.7 190.3v1M73.8 196.6a1.64 1.64 0 0 0 1.3 .7M73.8 192.9v3.7M73.9 190.9l-.6 1.7M73.9 190.9l1 .6M74.9 191.5l-1.1 1.4M75.1 197.4l1.2 .8M75.1 193.6l.5 .3M75.1 197.4l.5 .2M75.1 193.6v3.8"/>
<path d="M75.5 191.3l.5 .2-.4 .4M75.5 191.3l-.6 .2M75.5 191.3v1M75.6 197.6a1.6 1.6 0 0 0 1.3 .7M75.6 193.9v3.7M75.6 191.9l-.5 1.7M75.6 191.9l1.1 .6M76.7 192.5l-1.1 1.4M76.9 198.4l.9 .7M76.9 194.7l.3 .1M76.9 198.4l.3 .2M76.9 194.7v3.7"/>
<path d="M77.2 194.8v3.8M77.3 192.3l.4 .3-.3 .4M77.3 192.3l-.6 .2M77.3 192.3v1M77.4 193l-.5 1.7M77.4 193l.6 .3M78 193.3l4.1-2.3a2.54 2.54 0 0 1 1.1 3.2l-.5 1.6-.6 1-4.1 2.4-.8-.6M78 193.3l-.8 1.5"/>
<circle cx="27.3" cy="59.3" r="1.88"/>
<circle cx="27.3" cy="59.3" r="2.34"/>
</g>
<path d="M132.3 58v2.6M257.1 49.4v19.8" fill="none" stroke="#000" stroke-width=".21" stroke-dasharray="1.3 .6" stroke-dashoffset=".3"/>
<g fill="none" stroke="#000" stroke-width=".21" stroke-dasharray="1.3 .6" stroke-dashoffset=".2">
<path d="M20.3 50.3v18M22.6 49.9a9.8 9.8 0 0 1 12.3 9.4M34.9 59.3a9.8 9.8 0 0 1-12.3 9.4M137.5 49.4v8.6M140.5 58v-8.6M160.9 49.4v8.6M163.8 58v-8.6M184.2 49.4v8.6M187.1 58v-8.6M207.5 49.4v8.6M210.5 58v-8.6M230.9 49.4v8.6"/>
<path d="M233.8 58v-8.6M254.2 49.4v8.6M137.5 69.2v-8.6M140.5 60.6v8.6M160.9 69.2v-8.6M163.8 60.6v8.6M184.2 69.2v-8.6M187.1 60.6v8.6M207.5 69.2v-8.6M210.5 60.6v8.6M230.9 69.2v-8.6M233.8 60.6v8.6"/>
<path d="M254.2 69.2v-8.6M132.3 98.5h6.7"/>
</g>
<g fill="none" stroke="#000" stroke-width=".21" stroke-dasharray="1.3 .6">
<path d="M22.6 49.9l-.1-.5M137.5 49.4a2.75 2.75 0 0 0 3 0M140.5 58h20.4M160.9 49.4a2.75 2.75 0 0 0 2.9 0M163.8 58h20.4M184.2 49.4a2.75 2.75 0 0 0 2.9 0M187.1 58h20.4M207.5 49.4a2.75 2.75 0 0 0 3 0M210.5 58h20.4M230.9 49.4a2.75 2.75 0 0 0 2.9 0M233.8 58h20.4M254.2 49.4a2.75 2.75 0 0 0 2.9 0"/>
<path d="M283 57.4h-12.7M283.5 57l-.5 .4M22.6 68.7l-.1 .5M137.5 69.2a2.75 2.75 0 0 1 3 0M160.9 60.6h-20.4M160.9 69.2a2.75 2.75 0 0 1 2.9 0M184.2 60.6h-20.4M184.2 69.2a2.75 2.75 0 0 1 2.9 0M207.5 60.6h-20.4M207.5 69.2a2.75 2.75 0 0 1 3 0M230.9 60.6h-20.4M230.9 69.2a2.75 2.75 0 0 1 2.9 0"/>
<path d="M254.2 60.6h-20.4M254.2 69.2a2.75 2.75 0 0 1 2.9 0M270.3 61.2h12.7M283 61.2l.5 .4M132.3 98.2v.3M270.3 108h12.7M283 108l.5 .4M283 104.2h-12.7M283.5 103.7l-.5 .5"/>
</g>
<path d="M132.3 58h5.2M137.5 60.6h-5.2" fill="none" stroke="#000" stroke-width=".21" stroke-dasharray="1.3 .6" stroke-dashoffset="-.1"/>
<g fill="none" stroke="#000" stroke-width=".21" stroke-dasharray="1.3 .6" stroke-dashoffset=".6">
<path d="M139 59.3l-1.5-1.3M139 59.3l-1.5 1.3M140.5 58l-1.5 1.3M162.3 59.3l-1.4-1.3M162.3 59.3l-1.4 1.3M163.8 58l-1.5 1.3M185.7 59.3l-1.5 1.3M185.7 59.3l-1.5-1.3M187.1 58l-1.4 1.3M209 59.3l-1.5 1.3M209 59.3l-1.5-1.3M210.5 58l-1.5 1.3"/>
<path d="M232.3 59.3l-1.4-1.3M232.3 59.3l-1.4 1.3M233.8 58l-1.5 1.3M255.7 59.3l-1.5-1.3M255.7 59.3l-1.5 1.3M140.5 60.6l-1.5-1.3M163.8 60.6l-1.5-1.3M187.1 60.6l-1.4-1.3M210.5 60.6l-1.5-1.3M233.8 60.6l-1.5-1.3"/>
</g>
<path d="M283 59.3v1.9M283 57.4v1.9" fill="none" stroke="#000" stroke-width=".21" stroke-dasharray="1.3 .6" stroke-dashoffset=".9"/>
<g fill="none" stroke="#000" stroke-width=".21" stroke-dasharray="1.3 .6" stroke-dashoffset=".7">
<path d="M20.3 51.3h11.2M20.3 51.3h-1.5M34.9 59.3l.4-1.3M34.9 59.3l.4 1.3M139.7 49.4h-1.4M163 49.4h-1.3M186.4 49.4h-1.4M209.7 49.4h-1.4M233 49.4h-1.3M256.4 49.4h-1.4M270.3 57.4v3.8M20.3 67.3h11.2"/>
<path d="M20.3 67.3h-1.5M138.3 69.2h1.4M161.7 69.2h1.3M185 69.2h1.4M208.3 69.2h1.4M231.7 69.2h1.3M255 69.2h1.4M270.3 104.2v3.8M283 104.2v3.8"/>
</g>
<path d="M269.2 59.3l1.1 1.9M270.3 57.4l-1.1 1.9M269.2 106.1l1.1 1.9M270.3 104.2l-1.1 1.9" fill="none" stroke="#000" stroke-width=".21" stroke-dasharray="1.3 .6" stroke-dashoffset=".5"/>
<path d="M139 98.5h23.3M162.3 98.5h23.4M185.7 98.5h23.3M209 98.5h23.3M232.3 98.5h23.4" fill="none" stroke="#000" stroke-width=".21" stroke-dasharray="1.3 .6" stroke-dashoffset=".4"/>
<text font-size="4.9" x="134.1" y="27.1">M:4</text>
<g font-size="4.2">
<text x="8.4" y="17.3">-Kaba torna ( 0,5 mm )</text>
<text x="8.4" y="21.5">-Diş açılacak ( Sedat Yeniyurt ilgilenecek )</text>
<text x="8.4" y="25.7">-30-35 HRC ıslah olacak.</text>
<text x="8.4" y="30">-Taşlama (M10a civata sıkılıp punta deliği delinecek)</text>
<text x="8.4" y="34.2">-Nitrasyon yapılacak</text>
</g>
<g font-size="3.5" fill="#808080">
<text x="45" y="40.5" transform="rotate(-45 45 40.5)">35</text>
<text x="170.8" y="38.5">495</text>
<text x="37.8" y="47.7" transform="rotate(-45 37.8 47.7)">M10</text>
<text x="82.4" y="43.3">95</text>
<text x="193" y="43.3">52,50</text>
<text x="55.6" y="50.6" transform="rotate(-90 55.6 50.6)">5</text>
<text x="55.6" y="69.3" transform="rotate(-90 55.6 69.3)">5</text>
<text x="30.6" y="75.7">5</text>
<text x="82.4" y="74.3">95</text>
<text x="168.2" y="79" transform="rotate(-90 168.2 79)">0</text>
<text x="172.1" y="90.7" transform="rotate(-90 172.1 90.7)">46 h6 -0,02</text>
<text x="286.6" y="92.1" transform="rotate(-90 286.6 92.1)">33</text>
<text x="55.6" y="108.7" transform="rotate(-90 55.6 108.7)">43</text>
<text x="170.6" y="123.6" transform="rotate(-45 170.6 123.6)">12</text>
<text x="271.7" y="124.7">50</text>
<text x="192.9" y="128.7" transform="rotate(-90 192.9 128.7)">1</text>
<text x="247.1" y="161.9">115</text>
<text x="265.2" y="159.2">62,50</text>
<text x="240.5" y="165.7">167,50</text>
<text x="215.6" y="173.5">272,50</text>
<text x="231.6" y="169.2">220</text>
<text x="211.1" y="178.1">325</text>
</g>
<g font-size="3.2">
<text x="153.6" y="186.8">80320231002</text>
<text x="153.6" y="190.8">TAMPON KREMAYERİ</text>
<text x="210.7" y="186.6">-</text>
<text x="153.6" y="194.8">YOK /</text>
<text x="153.6" y="198.8">SULAMA / 35-40 HRC</text>
<text x="230.8" y="198.7">Cap 50 x 505</text>
<text x="230.8" y="202.8">5466.97</text>
</g>
<g font-size="2.8">
<text x="263.7" y="186.7">Ü.Adet:</text>
<text x="263.9" y="190.5">Vers.:</text>
<text x="211.5" y="194.5">Hammadde Adı:</text>
<text x="230.8" y="194.7">Ç-4140</text>
<text x="138.3" y="202.6">SON KAYIT:</text>
<text x="163.6" y="202.6">24 Haziran 2022 Cuma 14:11:48</text>
<text x="212.1" y="198.4">Sip. Ölçüsü:</text>
<text x="212.2" y="202.7">Ağırlık:</text>
</g>
<g font-size="2.6">
<text x="273.4" y="190.4">1</text>
<text x="265.9" y="194.4">GENEL TOLERANS</text>
<text x="264.2" y="198.5">DIN 7168 m T</text>
<text x="264.3" y="202.6">ÖLÇEK</text>
<text x="278.5" y="202.6">1:5</text>
<text x="286.5" y="202.6">A4</text>
</g>
<g font-size="2.5">
<text x="138.3" y="186.4">Parça Kodu:</text>
<text x="138.3" y="190.5">Parça Adı:</text>
<text x="201.2" y="186.5">Ü.Kodu:</text>
<text x="138.3" y="194.5">Kaplama Şekli:</text>
<text x="138.3" y="198.6">Isıl İşlem:</text>
<text x="6.7" y="206.7">D:\DATALAR\88_SNTR_SNELTRAY_HOLLANDA-8565-4\3219\</text>
</g>
</svg>
